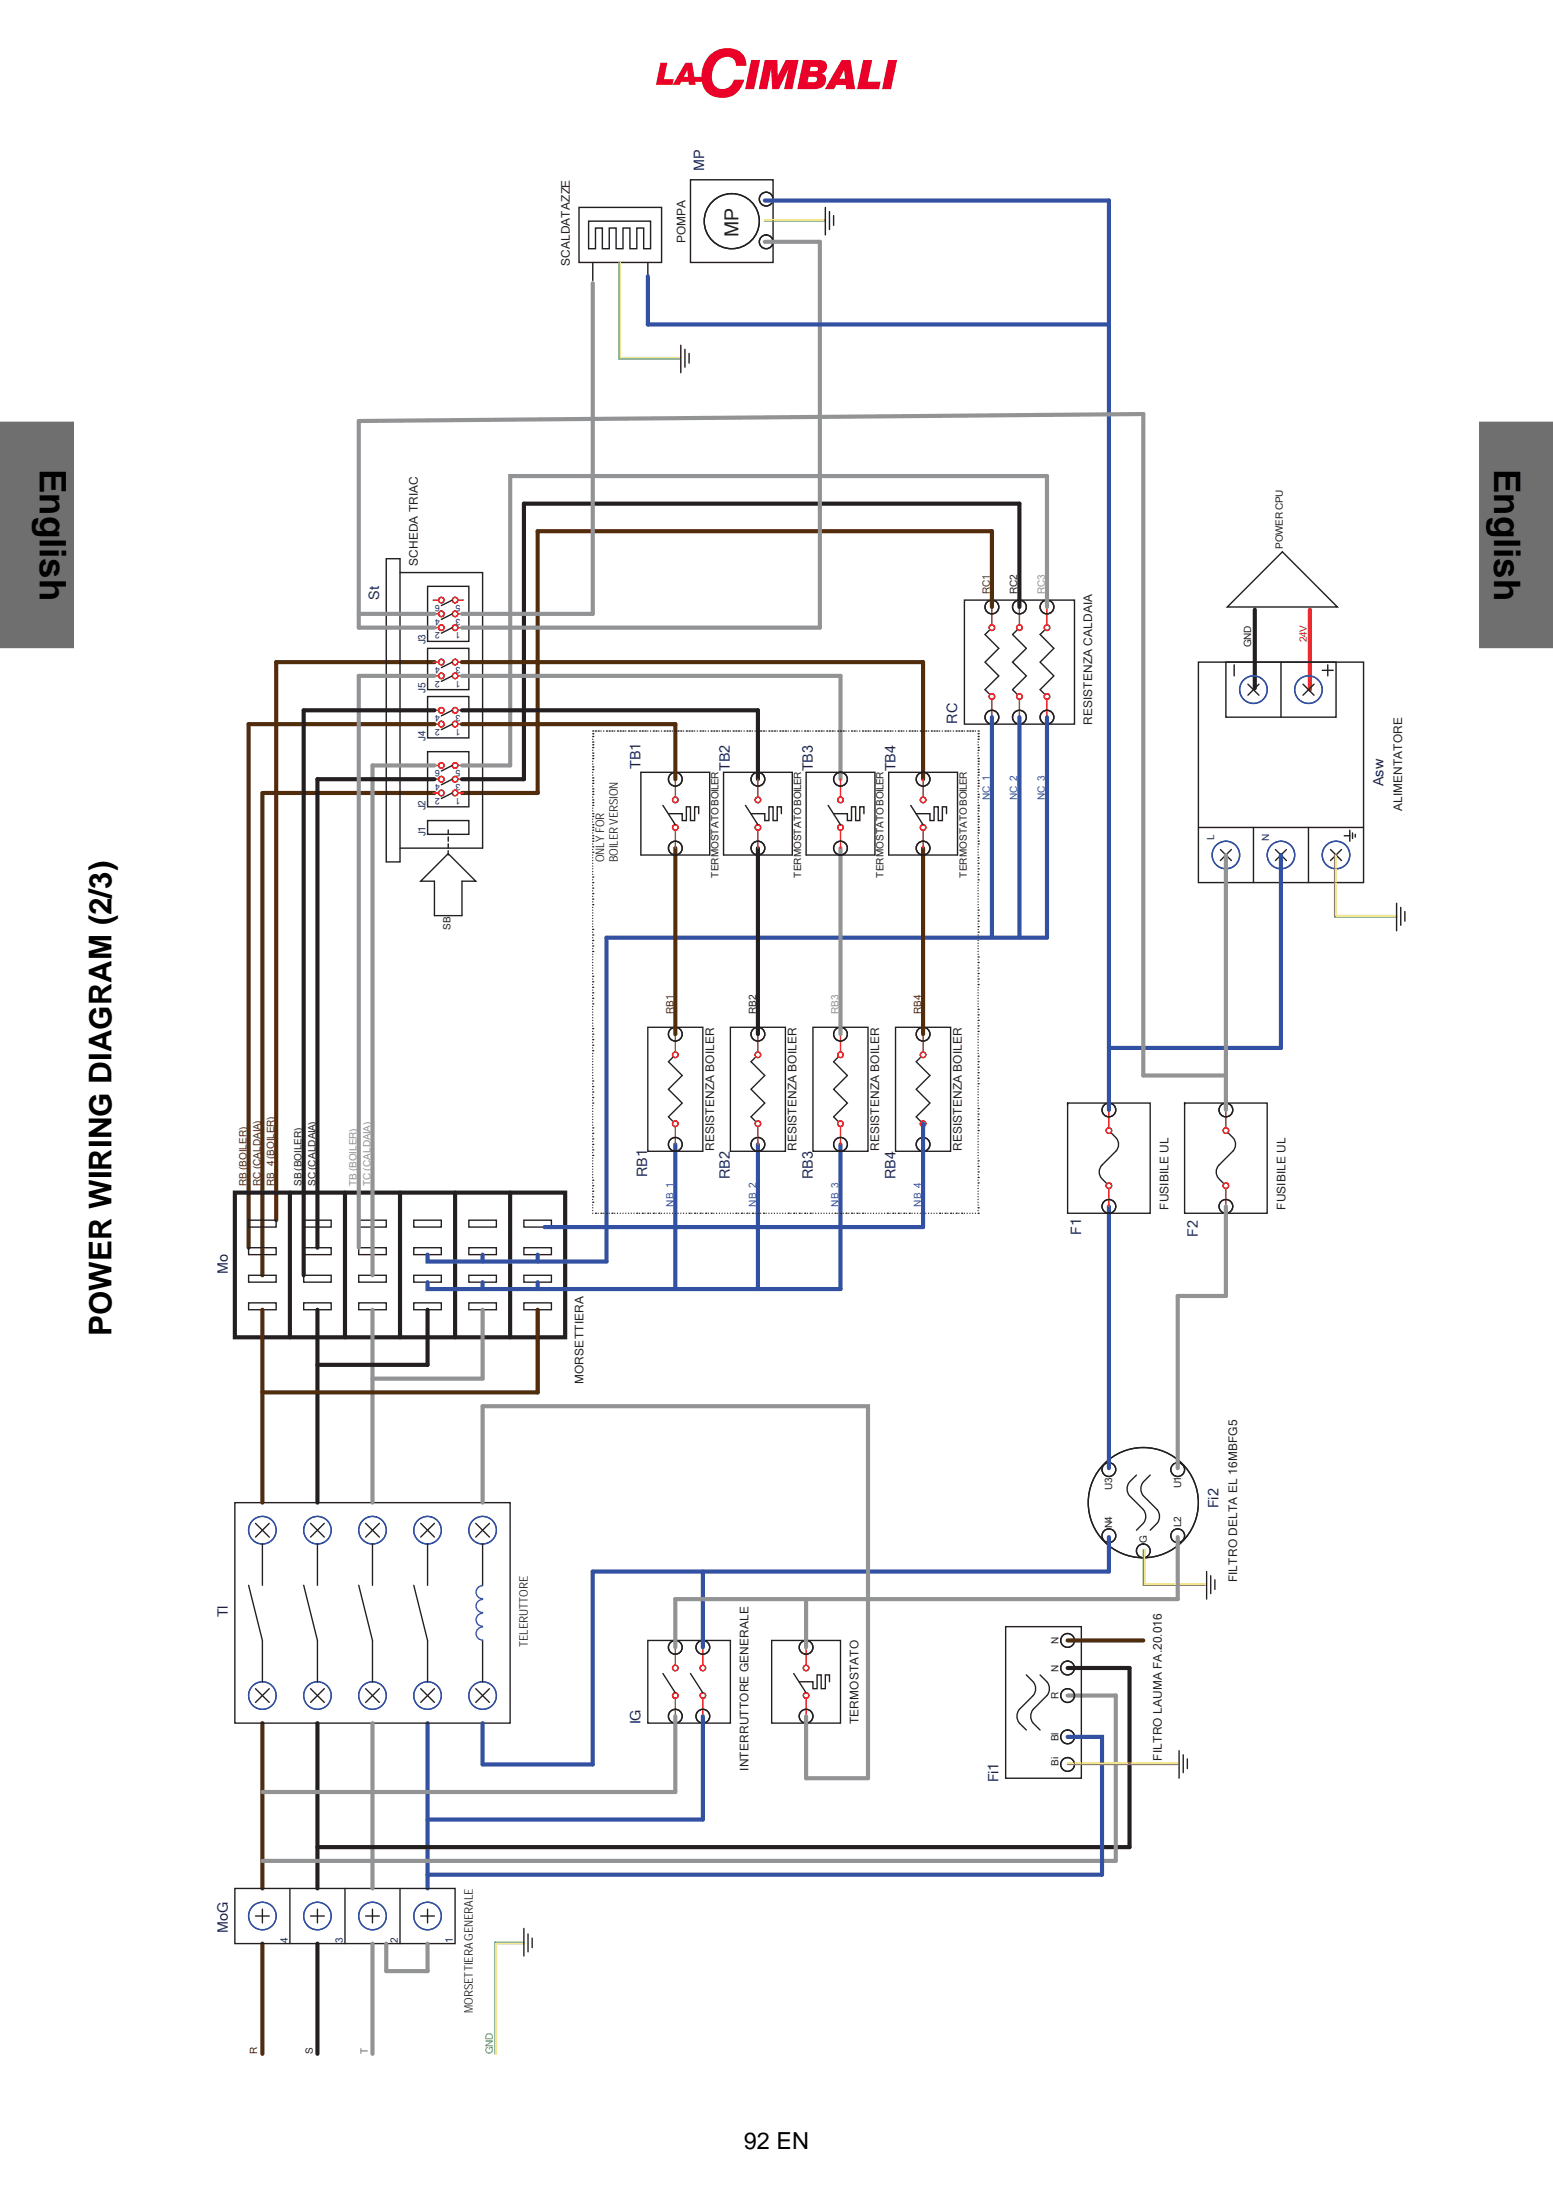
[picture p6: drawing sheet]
<svg xmlns="http://www.w3.org/2000/svg" width="210mm" height="297mm" viewBox="0 0 210 297" stroke-linecap="round" stroke-linejoin="round" font-family="sans-serif">
<g fill="#706f6f" stroke="#706f6f" stroke-width=".4">
<path d="M200.2 57.2h9.9v30.2h-9.9z"/>
<path d="M-.1 57.2h9.9v30.2h-9.9z"/>
</g>
<g fill="none" stroke="#522d0c" stroke-width=".56">
<path d="M58.8 89.5h-21.5v75.4M58.8 97.9h-25.2v70.8M62.5 89.5h62.3v15.8M62.5 97.9h28.8v7.4M134.1 82.1v-10.3h-61.4v35.4h-10.2M35.5 107.2v65.2M35.7 107.2h23.1M91.3 114.7v25.1M124.8 114.7v25.1M35.5 177.1v26M35.5 188.2h37.2M35.5 232.9v22.4"/>
<path d="M144.4 221.8h10.2M35.5 262.7v14.9"/>
</g>
<g fill="none" stroke="#231f20" stroke-width=".18">
<path d="M52.2 116.5h1.9M54.1 114.7h11.2M60.6 115.4l3.7 3.7h-1.8v4.7h-3.8v-4.7h-1.8zM60.6 115v.6M80.1 114.5h.1M80.1 115.2h.1M80.1 118.6h.1M80.1 119.3h.1M80.1 114.8h.1M80.1 115.6h.1M80.1 116h.1M80.1 116.3h.1"/>
<path d="M80.1 116.7h.1M80.1 117.1h.1M80.1 117.4v.1M80.1 117.8h.1M80.1 118.2h.1M80.1 118.9h.1M80.1 119.7h.1M86.7 115.6h9.3M97.8 115.6h9.3M109 115.6h9.3M120.2 115.6h9.3M132.3 116.7h.1"/>
<path d="M132.3 116h.1M132.3 114.5h.1M132.3 114.8h.1M132.3 115.2h.1M132.3 115.6h.1M132.3 116.3h.1M132.3 118.9h.1M132.3 118.2h.1M132.3 117.4h.1M132.3 117.1h.1M132.3 117.8h.1M132.3 118.6h.1"/>
<path d="M132.3 119.3h.1M132.3 119.7h.1M165 114.8l1.5 1.5M166.5 114.8l-1.5 1.5M172.5 114.8l1.5 1.5M174 114.8l-1.5 1.5M80.1 120.1h.1M80.1 120.8h.1M80.1 121.5h.1M80.1 122.3h.1M80.1 125.6h.1M80.1 126.4h.1"/>
<path d="M80.1 127.1h.1M80.1 127.9h.1M80.1 128.6h.1M80.1 132h.1M80.1 132.7h.1M80.1 133.5h.1M80.1 134.2h.1M80.1 135h.1M80.1 135.7h.1M80.1 139.1h.1M80.1 139.8h.1M80.1 120.4h.1"/>
<path d="M80.1 121.2h.1M80.1 121.9h.1M80.1 122.7h.1M80.1 123h.1M80.1 123.4h.1M80.1 123.8h.1M80.1 124.2h.1M80.1 124.5h.1M80.1 124.9h.1M80.1 125.3h.1M80.1 126h.1M80.1 126.8h.1"/>
<path d="M80.1 127.5h.1M80.1 128.3h.1M80.1 129h.1M80.1 129.4h.1M80.1 129.7h.1M80.1 130.1h.1M80.1 130.5h.1M80.1 130.9h.1M80.1 131.2h.1M80.1 131.6h.1M80.1 132.3v.1M80.1 133.1h.1"/>
<path d="M80.1 133.8h.1M80.1 134.6h.1M80.1 135.3h.1M80.1 136.1h.1M80.1 136.4v.1M80.1 136.8h.1M80.1 137.2h.1M80.1 137.6h.1M80.1 137.9h.1M80.1 138.3h.1M80.1 138.7h.1M80.1 139.4h.1"/>
<path d="M87.6 138.9h7.4v16.7h-7.4zM98.8 138.9h7.4v16.7h-7.4zM109.9 138.9h7.5v16.7h-7.5zM121.1 138.9h7.4v16.7h-7.4zM132.3 139.4h.1M132.3 138.7h.1M132.3 137.9h.1M132.3 137.2h.1M132.3 136.4h.1M132.3 133.1h.1M132.3 132.4h.1M132.3 131.6h.1"/>
<path d="M132.3 130.9h.1M132.3 130.1h.1M132.3 129.4h.1M132.3 126h.1M132.3 125.3h.1M132.3 124.5h.1M132.3 123.8h.1M132.3 123h.1M132.3 120.1h.1M132.3 120.4h.1M132.3 120.8h.1M132.3 121.2h.1"/>
<path d="M132.3 121.5v.1M132.3 121.9h.1M132.3 122.3h.1M132.3 122.7h.1M132.3 123.4h.1M132.3 124.2h.1M132.3 124.9h.1M132.3 125.6h.1M132.3 126.4h.1M132.3 126.8h.1M132.3 127.1h.1M132.3 127.5h.1"/>
<path d="M132.3 127.9h.1M132.3 128.2v.1M132.3 128.6h.1M132.3 129h.1M132.3 129.7h.1M132.3 130.5h.1M132.3 131.2h.1M132.3 132h.1M132.3 132.7h.1M132.3 133.5h.1M132.3 133.8h.1M132.3 134.2h.1"/>
<path d="M132.3 134.6h.1M132.3 135h.1M132.3 135.3h.1M132.3 135.7h.1M132.3 136.1h.1M132.3 136.8h.1M132.3 137.6h.1M132.3 138.3h.1M132.3 139.1h.1M132.3 139.8h.1M80.1 140.5h.1M80.1 141.3h.1"/>
<path d="M80.1 142h.1M80.1 146.1h.1M80.1 146.9h.1M80.1 147.6h.1M80.1 148.4h.1M80.1 149.1h.1M80.1 152.5h.1M80.1 153.2h.1M80.1 154h.1M80.1 154.7h.1M80.1 155.5h.1M80.1 156.2h.1"/>
<path d="M80.1 159.5h.1M80.1 140.2h.1M80.1 140.9h.1M80.1 141.7h.1M80.1 142.4h.1M80.1 142.8h.1M80.1 143.2h.1M80.1 143.5h.1M80.1 143.9h.1M80.1 144.3h.1M80.1 144.6v.1M80.1 145h.1"/>
<path d="M80.1 145.4h.1M80.1 145.8h.1M80.1 146.5h.1M80.1 147.3h.1M80.1 148h.1M80.1 148.7h.1M80.1 149.5h.1M80.1 149.9h.1M80.1 150.2h.1M80.1 150.6h.1M80.1 151h.1M80.1 151.3v.1"/>
<path d="M80.1 151.7h.1M80.1 152.1h.1M80.1 152.8h.1M80.1 153.6h.1M80.1 154.3h.1M80.1 155.1h.1M80.1 155.8h.1M80.1 156.6h.1M80.1 156.9h.1M80.1 157.3h.1M80.1 157.7h.1M80.1 158.1h.1"/>
<path d="M80.1 158.4h.1M80.1 158.8h.1M80.1 159.2h.1M80.1 159.9h.1M90.9 143l-.5 .5 1.9 1.9-1.9 1.9 1.9 1.8-1.9 1.9 .5 .5M102.1 143l-.5 .5 1.8 1.9-1.8 1.9 1.8 1.8-1.8 1.9 .5 .5M113.3 143l-.6 .5 1.9 1.9-1.9 1.9 1.9 1.8-1.9 1.9 .6 .5M124.4 143l-.5 .5 1.9 1.9-1.9 1.9 1.9 1.8-1.9 1.9 .5 .5M132.3 159.9h.1M132.3 159.2h.1M132.3 158.4h.1M132.3 157.7h.1"/>
<path d="M132.3 156.9h.1M132.3 152.8h.1M132.3 152.1h.1M132.3 151.3h.1M132.3 150.6h.1M132.3 149.9h.1M132.3 146.5h.1M132.3 145.8h.1M132.3 145h.1M132.3 144.3h.1M132.3 143.5h.1M132.3 142.8h.1"/>
<path d="M132.3 140.2h.1M132.3 140.5h.1M132.3 140.9h.1M132.3 141.3h.1M132.3 141.7h.1M132.3 142h.1M132.3 142.4h.1M132.3 143.2h.1M132.3 143.9h.1M132.3 144.6h.1M132.3 145.4h.1M132.3 146.1h.1"/>
<path d="M132.3 146.9h.1M132.3 147.2v.1M132.3 147.6h.1M132.3 148h.1M132.3 148.4h.1M132.3 148.7h.1M132.3 149.1h.1M132.3 149.5h.1M132.3 150.2h.1M132.3 151h.1M132.3 151.7h.1M132.3 152.5h.1"/>
<path d="M132.3 153.2h.1M132.3 153.6h.1M132.3 154h.1M132.3 154.3h.1M132.3 154.7h.1M132.3 155.1h.1M132.3 155.4v.1M132.3 155.8h.1M132.3 156.2h.1M132.3 156.6h.1M132.3 157.3h.1M132.3 158.1h.1"/>
<path d="M132.3 158.8h.1M132.3 159.5h.1M144.4 149.1h11.1v14.9h-11.1zM144.4 149.1v.2M149 159.4l.6 .5M150.3 153.2l.6 .6M150.9 153.8a1.33 1.33 0 0 1 0 1.8l-1.9 1.9a1.31 1.31 0 0 0 0 1.8M160.2 149.1h11.2v14.9h-11.2zM160.2 149.1v.2M164.8 159.4l.6 .5M166.1 153.2l.6 .6M166.7 153.8a1.33 1.33 0 0 1 0 1.8l-1.9 1.9a1.31 1.31 0 0 0 0 1.8"/>
<path d="M33.6 165h3.7v.9h-3.7zM33.6 168.7h3.7v.9h-3.7zM33.6 172.4h3.7v.9h-3.7zM33.6 176.1h3.7v1h-3.7zM41.1 165h3.7v.9h-3.7zM41.1 168.7h3.7v.9h-3.7zM41.1 172.4h3.7v.9h-3.7zM41.1 176.1h3.7v1h-3.7zM48.5 168.7h3.7v.9h-3.7zM48.5 165h3.7v.9h-3.7zM48.5 172.4h3.7v.9h-3.7zM48.5 176.1h3.7v1h-3.7z"/>
<path d="M55.9 168.7h3.8v.9h-3.8zM55.9 165h3.8v.9h-3.8zM56 176.1h3.7v1h-3.7zM56 172.4h3.7v.9h-3.7zM63.4 168.7h3.7v.9h-3.7zM63.4 165h3.7v.9h-3.7zM63.4 172.4h3.7v.9h-3.7zM63.4 176.1h3.7v1h-3.7zM70.8 168.7h3.8v.9h-3.8zM70.8 165h3.8v.9h-3.8zM70.8 176.1h3.8v1h-3.8zM70.8 172.4h3.8v.9h-3.8z"/>
<path d="M80.1 160.3h.1M80.1 161h.1M80.1 161.8h.1M80.1 162.5h.1M80.1 160.7h.1M80.1 161.4h.1M80.1 162.2h.1M80.1 162.9h.1M80.1 163.3h.1M80.1 163.6h.1M80.1 164h.1M80.5 164h.1"/>
<path d="M80.9 164h.1M81.3 164h.1M81.6 164h.1M82 164h.1M82.4 164h.1M82.8 164h.1M83.1 164h.1M83.5 164h.1M83.9 164h.1M84.2 164h.1M84.6 164h.1M85 164h.1"/>
<path d="M85.4 164h.1M85.7 164h.1M86.1 164h.1M86.5 164h.1M86.9 164h.1M87.2 164h.1M87.6 164h.1M88 164h.1M88.3 164h.1M88.7 164h.1M89.1 164h.1M89.5 164h.1"/>
<path d="M89.8 164h.1M90.2 164h.1M90.6 164h.1M90.9 164h.1M91.3 164h.1M91.7 164h.1M92.1 164h.1M92.4 164h.1M92.8 164h.1M93.2 164h.1M93.5 164h.1M93.9 164h.1"/>
<path d="M94.3 164h.1M94.7 164h.1M95 164h.1M95.4 164h.1M95.8 164h.1M96.2 164h.1M96.5 164h.1M96.9 164h.1M97.3 164h.1M97.6 164h.1M98 164h.1M98.4 164h.1"/>
<path d="M98.8 164h.1M99.1 164h.1M99.5 164h.1M99.9 164h.1M100.3 164h.1M100.6 164h.1M101 164h.1M101.4 164h.1M101.7 164h.1M102.1 164h.1M102.5 164h.1M102.9 164h.1"/>
<path d="M103.2 164h.1M103.6 164h.1M104 164h.1M104.3 164h.1M104.7 164h.1M105.1 164h.1M105.5 164h.1M105.8 164h.1M106.2 164h.1M106.6 164h.1M107 164h.1M107.3 164h.1"/>
<path d="M107.7 164h.1M108.1 164h.1M108.4 164h.1M108.8 164h.1M109.2 164h.1M109.6 164h.1M109.9 164h.1M110.3 164h.1M110.7 164h.1M111 164h.1M111.4 164h.1M111.8 164h.1"/>
<path d="M112.2 164h.1M112.5 164h.1M112.9 164h.1M113.3 164h.1M113.7 164h.1M114 164h.1M114.4 164h.1M114.8 164h.1M115.1 164h.1M115.5 164h.1M115.9 164h.1M116.3 164h.1"/>
<path d="M116.6 164h.1M117 164h.1M117.4 164h.1M117.7 164h.1M118.1 164h.1M118.5 164h.1M118.9 164h.1M119.2 164h.1M119.6 164h.1M120 164h.1M120.4 164h.1M120.7 164h.1"/>
<path d="M121.1 164h.1M121.5 164h.1M121.8 164h.1M122.2 164h.1M122.6 164h.1M123 164h.1M123.3 164h.1M123.7 164h.1M124.1 164h.1M124.4 164h.1M124.8 164h.1M125.2 164h.1"/>
<path d="M125.6 164h.1M125.9 164h.1M126.3 164h.1M126.7 164h.1M127.1 164h.1M127.4 164h.1M127.8 164h.1M128.2 164h.1M128.5 164h.1M128.9 164h.1M129.3 164h.1M129.7 164h.1"/>
<path d="M130 164h.1M130.4 164h.1M130.8 164h.1M131.1 164h.1M131.5 164h.1M131.9 164h.1M132.3 164h.1M132.3 163.3h.1M132.3 160.3h.1M132.3 160.7h.1M132.3 161h.1M132.3 161.4h.1"/>
<path d="M132.3 161.8h.1M132.3 162.1v.1M132.3 162.5h.1M132.3 162.9h.1M132.3 163.6h.1M153.7 199.4l-1 .9M155.5 199.4l-.9 .9M31.8 203.1h37.2v29.8h-37.2zM33.6 214.3l1.9 7.5v5.6M34.5 205.9l1.9 1.9M35.5 208.7v5.6M36.4 205.9l-1.9 1.9"/>
<path d="M41.1 214.3l1.8 7.5v5.6M42 205.9l1.9 1.9M42.9 208.7v5.6M43.9 205.9l-1.9 1.9M48.5 214.3l1.9 7.5v5.6M49.4 205.9l1.9 1.9M50.4 208.7v5.6M51.3 205.9l-1.9 1.9M56 214.3l1.8 7.5v5.6M56.9 205.9l1.8 1.9M57.8 208.7v5.6M58.7 205.9l-1.8 1.9"/>
<path d="M64.3 205.9l1.9 1.9M65.3 208.7v5.6M66.2 205.9l-1.9 1.9M136 219.9h10.2v20.5h-10.2zM152.7 200.4a1.46 1.46 0 0 0 0 1.8l1.9 1.9M154.6 200.4a1.45 1.45 0 0 0 0 1.8l1.9 1.9M154.6 205.9l-.9 1M154.6 204.1a1.45 1.45 0 0 1 0 1.8M156.5 205.9l-1 1M156.5 204.1a1.45 1.45 0 0 1 0 1.8M163.2 212.4v3.8M163.7 213v2.4"/>
<path d="M164.3 213.6v1.3M34.5 228.3l1.9 1.8M36.4 228.3l-1.9 1.8M42 228.3l1.9 1.8M43.9 228.3l-1.9 1.8M49.4 228.3l1.9 1.8M51.3 228.3l-1.9 1.8M56.9 228.3l1.8 1.8M58.7 228.3l-1.8 1.8M64.3 228.3l1.9 1.8M65.3 221.8v5.6M66.2 228.3l-1.9 1.8"/>
<path d="M87.6 221.8h11.2v11.1h-11.2zM89.6 226.2l1.7 2.6M93.4 226.2l1.6 2.6M104.3 221.8h9.4v11.1h-9.4zM107.3 226.2l1.7 2.6M108.1 227.4h1.8v.9h.6v-1.9h.5v1.9h.6v-1.9h.6v1M137.8 231.1a1.45 1.45 0 0 0 0 1.8M137.8 232.9l1 1M138.8 226.4l.9 1M139.7 231.1a1.45 1.45 0 0 0 0 1.8M139.7 232.9l.9 1M139.7 227.4a1.46 1.46 0 0 1 0 1.8l-1.9 1.9"/>
<path d="M140.6 226.4l1 1M141.6 227.4a1.45 1.45 0 0 1 0 1.8l-1.9 1.9M159.4 236.7v3.7M160 237.2v2.4M160.6 237.8v1.3M31.8 255.3h29.7v7.4h-29.7zM34.5 259h1.9M35.5 258.1v1.8M39.2 255.3v7.4M42 259h1.9M42.9 258.1v1.8M46.6 255.3v7.4"/>
<path d="M49.4 259h1.9M50.4 258.1v1.8M54.1 255.3v7.4M56.9 259h1.8M57.8 258.1v1.8M70.8 260.7v3.7M71.4 261.4v2.5M72 262v1.3"/>
<circle cx="91.3" cy="139.8" r=".93"/>
<circle cx="102.5" cy="139.8" r=".93"/>
<circle cx="113.7" cy="139.8" r=".93"/>
<circle cx="124.8" cy="139.8" r=".93"/>
<circle cx="91.3" cy="154.7" r=".93"/>
<circle cx="102.5" cy="154.7" r=".93"/>
<circle cx="113.7" cy="154.7" r=".93"/>
<circle cx="124.8" cy="154.7" r=".93"/>
<circle cx="149.9" cy="150" r=".93"/>
<circle cx="165.8" cy="150" r=".93"/>
<circle cx="149.9" cy="163.1" r=".93"/>
<circle cx="165.8" cy="163.1" r=".93"/>
<circle cx="149.9" cy="198.7" r=".93"/>
<circle cx="159.3" cy="198.7" r=".93"/>
<circle cx="149.9" cy="207.6" r=".93"/>
<circle cx="154.6" cy="203.1" r="7.4"/>
<circle cx="154.6" cy="209.7" r=".93"/>
<circle cx="159.3" cy="207.6" r=".93"/>
<circle cx="91.3" cy="222.7" r=".93"/>
<circle cx="91.3" cy="232" r=".93"/>
<circle cx="95" cy="222.7" r=".93"/>
<circle cx="95" cy="232" r=".93"/>
<circle cx="109" cy="222.7" r=".93"/>
<circle cx="109" cy="232" r=".93"/>
<circle cx="144.4" cy="229.2" r=".93"/>
<circle cx="144.4" cy="238.5" r=".93"/>
<circle cx="144.4" cy="234.8" r=".93"/>
<circle cx="144.4" cy="221.8" r=".93"/>
<circle cx="144.4" cy="225.5" r=".93"/>
</g>
<path d="M154.6 209.5v4.8h8.4M144.4 238.5h14.9M70.8 262.6h-3.9v15" fill="none" stroke="#77c043" stroke-width=".18"/>
<path d="M154.8 209.5v4.6h8.2M144.4 238.3h14.9M70.8 262.7h-3.7v14.9" fill="none" stroke="#eee814" stroke-width=".18"/>
<g fill="none" stroke="#231f20" stroke-width=".56">
<path d="M58.8 96h-17.7v76.4M62.5 96h40v9.3M137.8 82.1v-14h-67v37.2h-8.3M169.7 82.4v10.6M58.8 105.3h-15.9v63.4M102.5 114.7v25.1M31.8 161.2h44.6v19.6h-44.6zM39.2 161.2v19.6M42.9 177.1v26M46.6 161.2v19.6M54.1 161.2v19.6M57.8 177.1v7.4h-14.9"/>
<path d="M61.5 161.2v19.6M69 161.2v19.6M42.9 232.9v22.4M144.4 225.5h8.3v24.2h-109.8M42.9 262.7v14.9"/>
</g>
<path d="M177.1 82.4v10.8" fill="none" stroke="#ee2424" stroke-width=".56"/>
<g fill="none" stroke="#231f20" stroke-width=".19">
<path d="M78.3 28h11.2v7.5h-11.2zM79.6 29.9h8.4v3.7h-1v-2.8h-.9v2.8h-.9v-2.8h-1v2.8h-.9v-2.8h-.9v2.8h-.9v-2.8h-1v2.8h-.9zM80.2 35.5v2.4M87.6 35.5v2.4M93.4 24.3h11.1v11.2h-11.1zM111.6 28v3.8M112.2 28.6v2.4M112.7 29.1v1.4M92.1 46.7v3.7M92.6 47.2v2.4M93.2 47.8v1.3M54.1 77.4h11.2v37.3"/>
<path d="M57.8 79.3h5.6v7.4h-5.6zM173.4 74.6l7.4 7.5h-14.8zM57.8 87.6h5.6v5.6h-5.6zM57.8 94.2h5.6v5.6h-5.6zM61.2 84.8l-1.5 .8M61.2 83l-1.5 .7M61.2 81.1l-1.5 .8M61.2 97.9l-1.5 .7M61.2 96l-1.5 .8M61.2 91.4l-1.5 .7M61.2 89.5l-1.5 .7M80.2 98.8h.1"/>
<path d="M80.2 99.2h.1M80.2 99.6h.1M80.2 99.9h.1M80.5 98.8h.1M80.9 98.8h.1M81.3 98.8h.1M81.6 98.8h.1M82 98.8h.1M82.4 98.8h.1M82.8 98.8h.1M83.1 98.8h.1M83.5 98.8h.1"/>
<path d="M83.9 98.8h.1M84.2 98.8h.1M84.6 98.8h.1M85 98.8h.1M85.4 98.8h.1M85.7 98.8h.1M86.1 98.8h.1M86.5 98.8h.1M86.9 98.8h.1M87.2 98.8h.1M87.6 98.8h.1M88 98.8h.1"/>
<path d="M88.3 98.8h.1M88.7 98.8h.1M89.1 98.8h.1M89.4 98.8h.1M89.8 98.8h.1M90.2 98.8h.1M90.6 98.8h.1M90.9 98.8h.1M91.3 98.8h.1M91.7 98.8h.1M92.1 98.8h.1M92.4 98.8h.1"/>
<path d="M92.8 98.8h.1M93.2 98.8h.1M93.5 98.8h.1M93.9 98.8h.1M94.3 98.8h.1M94.7 98.8h.1M95 98.8h.1M95.4 98.8h.1M95.8 98.8h.1M96.2 98.8h.1M96.5 98.8h.1M96.9 98.8h.1"/>
<path d="M97.3 98.8h.1M97.6 98.8h.1M98 98.8h.1M98.4 98.8h.1M98.8 98.8h.1M99.1 98.8h.1M99.5 98.8h.1M99.9 98.8h.1M100.2 98.8h.1M100.6 98.8h.1M101 98.8h.1M101.4 98.8h.1"/>
<path d="M101.7 98.8h.1M102.1 98.8h.1M102.5 98.8h.1M102.9 98.8h.1M103.2 98.8h.1M103.6 98.8h.1M104 98.8h.1M104.3 98.8h.1M104.7 98.8h.1M105.1 98.8h.1M105.5 98.8h.1M105.8 98.8h.1"/>
<path d="M106.2 98.8h.1M106.6 98.8h.1M106.9 98.8h.1M107.3 98.8h.1M107.7 98.8h.1M108.1 98.8h.1M108.4 98.8h.1M108.8 98.8h.1M109.2 98.8h.1M109.6 98.8h.1M109.9 98.8h.1M110.3 98.8h.1"/>
<path d="M110.7 98.8h.1M111 98.8h.1M111.4 98.8h.1M111.8 98.8h.1M112.2 98.8h.1M112.5 98.8h.1M112.9 98.8h.1M113.3 98.8h.1M113.7 98.8h.1M114 98.8h.1M114.4 98.8h.1M114.8 98.8h.1"/>
<path d="M115.1 98.8h.1M115.5 98.8h.1M115.9 98.8h.1M116.3 98.8h.1M116.6 98.8h.1M117 98.8h.1M117.4 98.8h.1M117.7 98.8h.1M118.1 98.8h.1M118.5 98.8h.1M118.9 98.8h.1M119.2 98.8h.1"/>
<path d="M119.6 98.8h.1M120 98.8h.1M120.4 98.8h.1M120.7 98.8h.1M121.1 98.8h.1M121.5 98.8h.1M121.8 98.8h.1M122.2 98.8h.1M122.6 98.8h.1M123 98.8h.1M123.3 98.8h.1M123.7 98.8h.1"/>
<path d="M124.1 98.8h.1M124.5 98.8h.1M124.8 98.8h.1M125.2 98.8h.1M125.6 98.8h.1M125.9 98.8h.1M126.3 98.8h.1M126.7 98.8h.1M127 98.8h.1M127.4 98.8h.1M127.8 98.8h.1M128.2 98.8h.1"/>
<path d="M128.5 98.8h.1M128.9 98.8h.1M129.3 98.8h.1M129.7 98.8h.1M130 98.8h.1M130.4 98.8h.1M130.4 81.1h14.9v16.8h-14.9zM130.8 98.8h.1M131.1 98.8h.1M131.5 98.8h.1M131.9 98.8h.1M132.3 99.9h.1"/>
<path d="M132.3 99.6h.1M132.3 99.2h.1M132.3 98.8h.1M133.8 85.2l-.6 .6 1.9 1.8-1.9 1.9 1.9 1.9-1.9 1.8 .6 .6M137.5 85.2l-.6 .6 1.9 1.8-1.9 1.9 1.9 1.9-1.9 1.8 .6 .6M141.2 85.2l-.6 .6 1.9 1.8-1.9 1.9 1.9 1.9-1.9 1.8 .6 .6M162 89.5h22.4v29.8h-22.4zM165.8 89.5h14.9v7.5h-14.9zM166.9 89.9v1.5M168.7 92.5l1.5 1.5M170.2 92.5l-1.5 1.5M173.2 89.5v7.5"/>
<path d="M176.2 92.5l1.5 1.5M177.7 92.5l-1.5 1.5M178.8 90.6h1.5M179.5 89.9v1.5M52.2 116.5v-41h1.9v41M57.8 101.6h5.6v7.5h-5.6zM57.8 110.9h5.6v1.9h-5.6zM60.6 112.2v.6M60.6 113.1v.6M60.6 114.1v.6M61.2 107.2l-1.5 .7M61.2 105.3l-1.5 .8"/>
<path d="M61.2 103.5l-1.5 .7M80.2 100.3h.1M80.2 100.7h.1M80.2 101.1h.1M80.2 101.8h.1M80.2 102.2h.1M80.2 102.5h.1M80.2 103.7h.1M80.2 104h.1M80.2 105.2h.1M80.2 105.5h.1M80.2 105.9h.1"/>
<path d="M80.2 106.6h.1M80.2 107h.1M80.2 107.4h.1M80.2 108.1h.1M80.2 108.5h.1M80.2 108.9h.1M80.2 110h.1M80.2 110.4h.1M80.2 111.5h.1M80.2 111.9h.1M80.2 112.2h.1M80.2 113h.1"/>
<path d="M80.2 113.3h.1M80.2 113.7h.1M80.2 101.4h.1M80.2 102.9h.1M80.2 103.3h.1M80.2 104.4h.1M80.2 104.8h.1M80.2 106.3h.1M80.2 107.8h.1M80.2 109.2v.1M80.2 109.6h.1M80.2 110.7h.1"/>
<path d="M80.2 111.1h.1M80.2 112.6h.1M80.2 114.1h.1M89.6 108.9l1.7 2.6M90.4 110h1.9v.9h.5v-1.8h.6v1.8h.5v-1.8h.6v.9M96 115.6v-11.2h-9.3v11.2M100.8 108.9l1.7 2.6M101.6 110h1.8v.9h.6v-1.8h.5v1.8h.6v-1.8h.6v.9M107.1 115.6v-11.2h-9.3v11.2M112 108.9l1.7 2.6M112.7 110h1.9v.9h.5v-1.8h.6v1.8h.6v-1.8h.5v.9M118.3 115.6v-11.2h-9.3v11.2"/>
<path d="M123.2 108.9l1.6 2.6M123.9 110h1.9v.9h.5v-1.8h.6v1.8h.5v-1.8h.6v.9M129.5 115.6v-11.2h-9.3v11.2M132.3 114.1h.1M132.3 113.7h.1M132.3 112.6h.1M132.3 112.2h.1M132.3 111.9h.1M132.3 111.1h.1M132.3 110.7h.1M132.3 110.4h.1M132.3 109.6h.1"/>
<path d="M132.3 109.2h.1M132.3 108.9h.1M132.3 107.8h.1M132.3 107.4h.1M132.3 106.3h.1M132.3 105.9h.1M132.3 105.5h.1M132.3 104.8h.1M132.3 104.4h.1M132.3 104h.1M132.3 103.3h.1M132.3 102.9h.1"/>
<path d="M132.3 102.5h.1M132.3 101.4h.1M132.3 101.1h.1M132.3 100.3h.1M132.3 100.7h.1M132.3 101.8h.1M132.3 102.2h.1M132.3 103.7h.1M132.3 105.1v.1M132.3 106.6h.1M132.3 107h.1M132.3 108.1h.1"/>
<path d="M132.3 108.5h.1M132.3 110h.1M132.3 111.5h.1M132.3 113h.1M132.3 113.3h.1M162 111.9h22.4M169.5 111.9v7.4M176.9 111.9v7.4M179.9 114.8l1.5 1.5M181.4 114.8l-1.5 1.5M181.8 113h.7M182.5 112.2v1.5"/>
<path d="M182.9 112.6v.7M183.3 112.8v.4M188.9 122.1v3.7M189.4 122.7v2.4M190 123.2v1.3"/>
<circle cx="99" cy="29.9" r="3.7"/>
<circle cx="103.6" cy="32.7" r=".93"/>
<circle cx="103.6" cy="26.9" r=".93"/>
<circle cx="134.1" cy="82.1" r=".93"/>
<circle cx="134.1" cy="97" r=".93"/>
<circle cx="137.8" cy="82.1" r=".93"/>
<circle cx="137.9" cy="97" r=".93"/>
<circle cx="141.6" cy="82.1" r=".93"/>
<circle cx="141.6" cy="97" r=".93"/>
<circle cx="91.3" cy="114.7" r=".93"/>
<circle cx="91.3" cy="105.3" r=".93"/>
<circle cx="102.5" cy="105.3" r=".93"/>
<circle cx="102.5" cy="114.7" r=".93"/>
<circle cx="113.7" cy="114.7" r=".93"/>
<circle cx="113.7" cy="105.3" r=".93"/>
<circle cx="124.8" cy="114.7" r=".93"/>
<circle cx="124.8" cy="105.3" r=".93"/>
</g>
<g fill="none" stroke="#919395" stroke-width=".56">
<path d="M80.2 38.3v44.7h-17.7M103.4 32.7h7.5v52.1h-48.4M48.5 83h10.3M58.8 84.8h-10.3v-27.9l106.1-.9v89.4h11.2M58.8 91.4h-10.3v77.3M62.5 91.4h51.2v13.9M141.6 82.1v-17.7h-72.6v39.1h-6.5M58.8 103.5h-8.4v68.9M113.7 114.7v25.1M165.8 115.6v34.4M50.4 177.1v26M65.3 177.1v9.3h-14.9"/>
<path d="M165.8 163.1v12.1h-6.5v23.3M65.3 203.1v-13h52.1v50.3h-8.4v-8.4M109 216.2v6.5M159.3 207.8v8.4h-68v6.5M50.4 232.9v22.4M91.3 232v10.3h-55.8M144.4 229.2h6.5v22.4h-115.4M50.4 262.7v14.9M52.2 262.7v3.8h5.6v-3.8"/>
</g>
<g fill="none" stroke="#3351a3" stroke-width=".56">
<path d="M87.6 37.4v6.5h62.4M103.4 27.1h46.6v122.9M134.1 97v29.8M137.8 97v29.8M141.6 97v29.8h-59.6v43.7h-24.2v-.9M173.2 115.6v26.1h-23.3M91.3 154.7v19.6M102.5 154.7v19.6M113.7 154.7v19.6h-55.9v-1M124.8 151.9v14h-51.2M65.3 169.6v.9M65.3 173.3v1"/>
<path d="M72.7 169.6v.9M72.7 173.3v1M149.9 163.1v35.4M95 212.4v10.3M149.9 207.8v4.6h-69.8v26.1h-14.8v-5.6M57.8 232.9v22.4M95 232v14h-37.2M144.4 234.8h4.6v18.6h-91.2"/>
</g>
<g fill="none" stroke="#ee2424" stroke-width=".19">
<path d="M58.6 84.8h.7M58.6 83h.7M58.6 81.1h.7M58.6 97.9h.7M58.6 96h.7M58.6 91.4h.7M58.6 89.5h.7M61.9 84.8h.8M61.9 83h.8M61.9 81.1h.8M61.9 97.9h.8M61.9 96h.8"/>
<path d="M61.9 91.4h.8M61.9 89.5h.8M134.1 82.1v2.4M134.1 94.5v2.5M137.8 82.1v2.4M137.8 94.5v2.5M141.6 82.1v2.4M141.6 94.5v2.5M58.6 107.2h.7M58.6 105.3h.7M58.6 103.5h.7M61.9 107.2h.8"/>
<path d="M61.9 105.3h.8M61.9 103.5h.8M91.3 105.3v2.5M91.3 112.2v2.5M102.5 105.3v2.5M102.5 112.2v2.5M113.7 105.3v2.5M113.7 112.2v2.5M124.8 105.3v2.5M124.8 112.2v2.5"/>
<circle cx="59.7" cy="96" r=".37"/>
<circle cx="59.7" cy="89.5" r=".37"/>
<circle cx="59.7" cy="91.4" r=".37"/>
<circle cx="59.7" cy="83" r=".37"/>
<circle cx="59.7" cy="97.9" r=".37"/>
<circle cx="59.7" cy="84.8" r=".37"/>
<circle cx="59.7" cy="81.1" r=".37"/>
<circle cx="59.7" cy="84.9" r=".37"/>
<circle cx="61.5" cy="97.9" r=".37"/>
<circle cx="61.5" cy="84.9" r=".37"/>
<circle cx="61.5" cy="96" r=".37"/>
<circle cx="61.5" cy="89.5" r=".37"/>
<circle cx="61.5" cy="81.1" r=".37"/>
<circle cx="61.5" cy="83" r=".37"/>
<circle cx="61.5" cy="91.4" r=".37"/>
<circle cx="61.5" cy="84.8" r=".37"/>
<circle cx="134.1" cy="84.8" r=".37"/>
<circle cx="134.1" cy="94.2" r=".37"/>
<circle cx="134.1" cy="84.9" r=".37"/>
<circle cx="137.9" cy="84.9" r=".37"/>
<circle cx="137.9" cy="94.2" r=".37"/>
<circle cx="137.9" cy="84.9" r=".38"/>
<circle cx="141.6" cy="94.2" r=".37"/>
<circle cx="141.6" cy="84.8" r=".37"/>
<circle cx="141.6" cy="84.9" r=".37"/>
<circle cx="59.7" cy="107.2" r=".37"/>
<circle cx="59.7" cy="105.3" r=".37"/>
<circle cx="59.7" cy="103.5" r=".37"/>
<circle cx="61.5" cy="105.3" r=".37"/>
<circle cx="61.5" cy="103.5" r=".37"/>
<circle cx="61.5" cy="107.2" r=".37"/>
<circle cx="91.3" cy="111.9" r=".37"/>
<circle cx="91.3" cy="108.1" r=".37"/>
<circle cx="102.5" cy="108.1" r=".37"/>
<circle cx="102.5" cy="111.9" r=".37"/>
<circle cx="113.7" cy="108.1" r=".37"/>
<circle cx="113.7" cy="111.9" r=".37"/>
<circle cx="124.8" cy="111.9" r=".37"/>
<circle cx="124.8" cy="108.1" r=".37"/>
</g>
<g fill="none" stroke="#ee2424" stroke-width=".18">
<path d="M91.3 139.8v2.4M102.5 139.8v2.4M113.7 139.8v2.4M124.8 139.8v2.4M91.3 152.3v2.4M102.5 152.3v2.4M113.7 152.3v2.4M124.8 152.3v2.4M149.9 150v2.5M165.8 150v2.5M149.9 160.7v2.4M165.8 160.7v2.4"/>
<path d="M91.3 222.9v2.2M91.3 229.6v2.4M95 222.7v2.4M95 229.6v2.4M109 222.7v2.4M109 229.6v2.4"/>
<circle cx="91.3" cy="151.9" r=".37"/>
<circle cx="91.3" cy="142.6" r=".37"/>
<circle cx="102.5" cy="151.9" r=".37"/>
<circle cx="102.5" cy="142.6" r=".37"/>
<circle cx="113.7" cy="151.9" r=".37"/>
<circle cx="113.7" cy="142.6" r=".37"/>
<circle cx="124.8" cy="151.9" r=".37"/>
<circle cx="124.8" cy="142.6" r=".37"/>
<circle cx="149.9" cy="152.8" r=".37"/>
<circle cx="165.8" cy="152.8" r=".37"/>
<circle cx="149.9" cy="160.3" r=".37"/>
<circle cx="165.8" cy="160.3" r=".37"/>
<circle cx="91.3" cy="229.2" r=".37"/>
<circle cx="91.3" cy="225.5" r=".37"/>
<circle cx="95" cy="225.5" r=".37"/>
<circle cx="95" cy="229.2" r=".37"/>
<circle cx="109" cy="229.2" r=".37"/>
<circle cx="109" cy="225.5" r=".37"/>
</g>
<g fill="none" stroke="#3351a3" stroke-width=".19">
<circle cx="169.5" cy="93.2" r="1.86"/>
<circle cx="176.9" cy="93.2" r="1.86"/>
<circle cx="165.8" cy="115.6" r="1.86"/>
<circle cx="173.2" cy="115.6" r="1.86"/>
<circle cx="180.7" cy="115.6" r="1.86"/>
</g>
<path d="M83.7 35.5v13h8.2M103.4 29.9h8.2M180.7 115.6h-.2v8.4h8.4" fill="none" stroke="#77c043" stroke-width=".19"/>
<path d="M83.9 35.5v12.8h8.2M103.4 29.7h8.2M180.7 115.6v8.2h8.2" fill="none" stroke="#eee814" stroke-width=".19"/>
<g fill="none" stroke="#3351a3" stroke-width=".18">
<path d="M65.3 219.9a.89 .89 0 0 0-.9 .9 .89 .89 0 0 0 .9 .9M65.3 218.1a.88 .88 0 0 0-.9 .9 .88 .88 0 0 0 .9 .9M65.3 216.2a.88 .88 0 0 0-.9 .9 .88 .88 0 0 0 .9 .9M65.3 214.4a.89 .89 0 0 0-.9 .8 .89 .89 0 0 0 .9 .9"/>
<circle cx="35.5" cy="206.9" r="1.86"/>
<circle cx="42.9" cy="206.9" r="1.86"/>
<circle cx="50.4" cy="206.9" r="1.86"/>
<circle cx="57.8" cy="206.9" r="1.86"/>
<circle cx="65.3" cy="206.9" r="1.86"/>
<circle cx="35.5" cy="229.2" r="1.86"/>
<circle cx="42.9" cy="229.2" r="1.86"/>
<circle cx="50.4" cy="229.2" r="1.86"/>
<circle cx="57.8" cy="229.2" r="1.86"/>
<circle cx="65.3" cy="229.2" r="1.86"/>
<circle cx="35.5" cy="259" r="1.86"/>
<circle cx="42.9" cy="259" r="1.86"/>
<circle cx="50.4" cy="259" r="1.86"/>
<circle cx="57.8" cy="259" r="1.86"/>
</g>
<path d="M72.7 177.1v11.1" fill="none" stroke="#3f0400" stroke-width=".56"/>
<path d="M92.9 9.5l.1 .9h-.5zM92.7 8.5l-1.7 3h.9l.2-.5h1l.1 .5h.9l-.1-.5h.9a2.67 2.67 0 0 0 3.4 2.2 3 3 0 0 0 2.3-2.4h-1.4a1.5 1.5 0 0 1-1.6 1.2 1.5 1.5 0 0 1-1.3-1.6 2.64 2.64 0 0 1 1.5-2.6 1.18 1.18 0 0 1 1.7 1.1h1.4a2.27 2.27 0 0 0-2.5-2.4 3.6 3.6 0 0 0-3.5 3.9h-1l-.3-1.9zM120.1 8.1l-.8 4h1.2l.8-4zM116.7 8.1l-.8 4h3l.2-1.1h-1.8l.6-2.9zM114.1 9.5l.2 1.1h-.8zM113.8 8.1l-2.3 4h1.3l.3-.6h1.3v.6h1.2l-.6-4zM109.6 9l.8 .1 .2 .2-.1 .2-.3 .1h-.7zM109.3 10.4h1l.1 .1 .1 .2-.1 .3-.4 .1h-.8zM108.6 8.1l-.8 4h2.3a1.3 1.3 0 0 0 1.3-.5 1.3 1.3 0 0 0 .1-1.4l-.4-.3a.94 .94 0 0 0 .7-1.1 .94 .94 0 0 0-1.1-.7zM103.4 8.1l-.8 4h1.1l.6-2.8 .1 2.8h.9l1.3-2.8-.6 2.8h1.1l.9-4h-1.7l-1.1 2.1-.1-2.1zM101.6 8.1l-.8 4h1.2l.8-4zM89.3 8.5l-.6 3h2.2l.2-.8h-1.3l.4-2.2z" fill="#ea0029"/>
<g font-size="4.9">
<text x="5.4" y="63.4" transform="rotate(90 5.4 63.4)">English</text>
<text x="202.1" y="63.4" transform="rotate(90 202.1 63.4)">English</text>
</g>
<text font-size="4.2" x="15.1" y="180.6" transform="rotate(-90 15.1 180.6)">POWER WIRING DIAGRAM (2/3)</text>
<text font-size="3.2" x="100.6" y="290.5">92 EN</text>
<text font-size="2.6" fill="#231f20" x="99.9" y="32" transform="rotate(-90 99.9 32)">MP</text>
<g font-size="1.9" fill="#241e58">
<text x="95.2" y="23.1" transform="rotate(-90 95.2 23.1)">MP</text>
<text x="51.3" y="81.1" transform="rotate(-90 51.3 81.1)">St</text>
<text x="129.4" y="97.8" transform="rotate(-90 129.4 97.8)">RC</text>
<text x="86.6" y="103.9" transform="rotate(-90 86.6 103.9)">TB1</text>
<text x="98.7" y="104.2" transform="rotate(-90 98.7 104.2)">TB2</text>
<text x="109.9" y="104.3" transform="rotate(-90 109.9 104.3)">TB3</text>
<text x="121.1" y="104.3" transform="rotate(-90 121.1 104.3)">TB4</text>
<text x="187.1" y="106.3" transform="rotate(-90 187.1 106.3)">Asw</text>
<text x="87.5" y="159.2" transform="rotate(-90 87.5 159.2)">RB1</text>
<text x="98.7" y="159.4" transform="rotate(-90 98.7 159.4)">RB2</text>
<text x="109.9" y="159.4" transform="rotate(-90 109.9 159.4)">RB3</text>
<text x="121.1" y="159.4" transform="rotate(-90 121.1 159.4)">RB4</text>
<text x="146.2" y="167" transform="rotate(-90 146.2 167)">F1</text>
<text x="162" y="167.2" transform="rotate(-90 162 167.2)">F2</text>
<text x="30.8" y="172.3" transform="rotate(-90 30.8 172.3)">Mo</text>
<text x="164.8" y="203.9" transform="rotate(-90 164.8 203.9)">Fi2</text>
<text x="30.8" y="218.6" transform="rotate(-90 30.8 218.6)">Tl</text>
<text x="86.6" y="233.1" transform="rotate(-90 86.6 233.1)">IG</text>
<text x="135" y="241" transform="rotate(-90 135 241)">Fi1</text>
<text x="30.8" y="261.3" transform="rotate(-90 30.8 261.3)">MoG</text>
</g>
<g font-size="1.6" fill="#231f20">
<text x="92.7" y="32.9" transform="rotate(-90 92.7 32.9)">POMPA</text>
<text x="77" y="36" transform="rotate(-90 77 36)">SCALDATAZZE</text>
<text x="56.5" y="76.5" transform="rotate(-90 56.5 76.5)">SCHEDA TRIAC</text>
<text x="147.7" y="98" transform="rotate(-90 147.7 98)">RESISTENZA CALDAIA</text>
<text x="189.6" y="109.7" transform="rotate(-90 189.6 109.7)">ALIMENTATORE</text>
<text x="81.7" y="116.5" transform="rotate(-90 81.7 116.5)">ONLY FOR</text>
<text x="83.6" y="116.5" transform="rotate(-90 83.6 116.5)">BOILER VERSION</text>
<text x="96.6" y="155.6" transform="rotate(-90 96.6 155.6)">RESISTENZA BOILER</text>
<text x="107.7" y="155.6" transform="rotate(-90 107.7 155.6)">RESISTENZA BOILER</text>
<text x="118.9" y="155.6" transform="rotate(-90 118.9 155.6)">RESISTENZA BOILER</text>
<text x="130" y="155.6" transform="rotate(-90 130 155.6)">RESISTENZA BOILER</text>
<text x="158" y="163.6" transform="rotate(-90 158 163.6)">FUSIBILE UL</text>
<text x="173.8" y="163.6" transform="rotate(-90 173.8 163.6)">FUSIBILE UL</text>
<text x="78.9" y="187.1" transform="rotate(-90 78.9 187.1)">MORSETTIERA</text>
<text x="167.3" y="213.9" transform="rotate(-90 167.3 213.9)">FILTRO DELTA EL 16MBFG5</text>
<text x="71.4" y="222.7" transform="rotate(-90 71.4 222.7)">TELERUTTORE</text>
<text x="116.1" y="233.1" transform="rotate(-90 116.1 233.1)">TERMOSTATO</text>
<text x="101.2" y="239.4" transform="rotate(-90 101.2 239.4)">INTERRUTTORE GENERALE</text>
<text x="157.1" y="238" transform="rotate(-90 157.1 238)">FILTRO LAUMA FA.20.016</text>
<text x="63.9" y="272.1" transform="rotate(-90 63.9 272.1)">MORSETTIERA GENERALE</text>
</g>
<g font-size="1.4" fill="#231f20">
<text x="173.5" y="74.2" transform="rotate(-90 173.5 74.2)">POWER CPU</text>
<text x="137.6" y="80.3" transform="rotate(-90 137.6 80.3)">RC2</text>
<text x="169.2" y="87.5" transform="rotate(-90 169.2 87.5)">GND</text>
<text x="97.2" y="118.7" transform="rotate(-90 97.2 118.7)">TERMOSTATOBOILER</text>
<text x="108.3" y="118.7" transform="rotate(-90 108.3 118.7)">TERMOSTATOBOILER</text>
<text x="119.5" y="118.7" transform="rotate(-90 119.5 118.7)">TERMOSTATOBOILER</text>
<text x="130.7" y="118.7" transform="rotate(-90 130.7 118.7)">TERMOSTATOBOILER</text>
<text x="60.9" y="125.7" transform="rotate(-90 60.9 125.7)">SB</text>
<text x="102.2" y="137" transform="rotate(-90 102.2 137)">RB2</text>
<text x="40.8" y="160.4" transform="rotate(-90 40.8 160.4)">SB (BOILER)</text>
<text x="42.7" y="160.4" transform="rotate(-90 42.7 160.4)">SC (CALDAIA)</text>
<text x="150.4" y="201.5" transform="rotate(-90 150.4 201.5)">U3</text>
<text x="159.7" y="201.2" transform="rotate(-90 159.7 201.2)">U1</text>
<text x="150.4" y="206.6" transform="rotate(-90 150.4 206.6)">N4</text>
<text x="155.1" y="208.6" transform="rotate(-90 155.1 208.6)">G</text>
<text x="159.7" y="206.5" transform="rotate(-90 159.7 206.5)">L2</text>
<text x="143.1" y="226" transform="rotate(-90 143.1 226)">N</text>
<text x="143.1" y="222.3" transform="rotate(-90 143.1 222.3)">N</text>
<text x="143.1" y="229.7" transform="rotate(-90 143.1 229.7)">R</text>
<text x="143.1" y="238.7" transform="rotate(-90 143.1 238.7)">Bi</text>
<text x="143.1" y="235.4" transform="rotate(-90 143.1 235.4)">Bl</text>
<text x="42.3" y="277.7" transform="rotate(-90 42.3 277.7)">S</text>
</g>
<g font-size="1.4" fill="#522d0c">
<text x="133.8" y="80.3" transform="rotate(-90 133.8 80.3)">RC1</text>
<text x="91.1" y="137" transform="rotate(-90 91.1 137)">RB1</text>
<text x="124.5" y="137" transform="rotate(-90 124.5 137)">RB4</text>
<text x="33.4" y="160.4" transform="rotate(-90 33.4 160.4)">RB (BOILER)</text>
<text x="35.2" y="160.4" transform="rotate(-90 35.2 160.4)">RC (CALDAIA)</text>
<text x="37.1" y="160.4" transform="rotate(-90 37.1 160.4)">RB_4 (BOILER)</text>
<text x="34.8" y="277.7" transform="rotate(-90 34.8 277.7)">R</text>
</g>
<g font-size="1.4" fill="#919395">
<text x="141.3" y="80.3" transform="rotate(-90 141.3 80.3)">RC3</text>
<text x="113.4" y="137" transform="rotate(-90 113.4 137)">RB3</text>
<text x="48.2" y="160.4" transform="rotate(-90 48.2 160.4)">TB (BOILER)</text>
<text x="50.1" y="160.4" transform="rotate(-90 50.1 160.4)">TC (CALDAIA)</text>
</g>
<g font-size="1.4" fill="#241e58">
<text x="57.5" y="87.1" transform="rotate(-90 57.5 87.1)">J3</text>
<text x="57.5" y="93.6" transform="rotate(-90 57.5 93.6)">J5</text>
<text x="57.5" y="100.1" transform="rotate(-90 57.5 100.1)">J4</text>
<text x="57.5" y="113.1" transform="rotate(-90 57.5 113.1)">J1</text>
<text x="57.5" y="109.5" transform="rotate(-90 57.5 109.5)">J2</text>
<text x="164.2" y="113.5" transform="rotate(-90 164.2 113.5)">L</text>
<text x="171.6" y="113.7" transform="rotate(-90 171.6 113.7)">N</text>
<text x="38.9" y="262.6" transform="rotate(-90 38.9 262.6)">4</text>
<text x="46.4" y="262.6" transform="rotate(-90 46.4 262.6)">3</text>
<text x="53.8" y="262.6" transform="rotate(-90 53.8 262.6)">2</text>
<text x="61.2" y="262.6" transform="rotate(-90 61.2 262.6)">1</text>
</g>
<text font-size="1.4" fill="#ee2424" x="176.7" y="86.9" transform="rotate(-90 176.7 86.9)">24V</text>
<g font-size="1.4" fill="#3351a3">
<text x="133.8" y="108.2" transform="rotate(-90 133.8 108.2)">NC_1</text>
<text x="137.6" y="108.2" transform="rotate(-90 137.6 108.2)">NC_2</text>
<text x="141.3" y="108.2" transform="rotate(-90 141.3 108.2)">NC_3</text>
<text x="91.1" y="163.1" transform="rotate(-90 91.1 163.1)">NB_1</text>
<text x="102.2" y="163.1" transform="rotate(-90 102.2 163.1)">NB_2</text>
<text x="113.4" y="163.1" transform="rotate(-90 113.4 163.1)">NB_3</text>
<text x="124.5" y="163.1" transform="rotate(-90 124.5 163.1)">NB_4</text>
</g>
<text font-size="1.4" fill="#66676a" x="49.7" y="277.7" transform="rotate(-90 49.7 277.7)">T</text>
<text font-size="1.4" fill="#39b54a" x="66.7" y="277.7" transform="rotate(-90 66.7 277.7)">GND</text>
<g font-size="1.2" fill="#241e58">
<text x="59.5" y="83.6" transform="rotate(-180 59.5 83.6)">4</text>
<text x="59.5" y="81.8" transform="rotate(-180 59.5 81.8)">6</text>
<text x="62.3" y="83.6" transform="rotate(-180 62.3 83.6)">3</text>
<text x="62.3" y="81.8" transform="rotate(-180 62.3 81.8)">5</text>
<text x="59.5" y="85.5" transform="rotate(-180 59.5 85.5)">2</text>
<text x="62.3" y="85.5" transform="rotate(-180 62.3 85.5)">1</text>
<text x="59.5" y="90.1" transform="rotate(-180 59.5 90.1)">4</text>
<text x="59.5" y="92" transform="rotate(-180 59.5 92)">2</text>
<text x="62.3" y="90.1" transform="rotate(-180 62.3 90.1)">3</text>
<text x="62.3" y="92" transform="rotate(-180 62.3 92)">1</text>
<text x="59.5" y="96.7" transform="rotate(-180 59.5 96.7)">4</text>
<text x="59.5" y="98.5" transform="rotate(-180 59.5 98.5)">2</text>
<text x="62.3" y="96.7" transform="rotate(-180 62.3 96.7)">3</text>
<text x="62.3" y="98.5" transform="rotate(-180 62.3 98.5)">1</text>
<text x="59.5" y="106" transform="rotate(-180 59.5 106)">4</text>
<text x="59.5" y="104.1" transform="rotate(-180 59.5 104.1)">6</text>
<text x="59.5" y="107.8" transform="rotate(-180 59.5 107.8)">2</text>
<text x="62.3" y="106" transform="rotate(-180 62.3 106)">3</text>
<text x="62.3" y="104.1" transform="rotate(-180 62.3 104.1)">5</text>
<text x="62.3" y="107.8" transform="rotate(-180 62.3 107.8)">1</text>
</g>
</svg>
